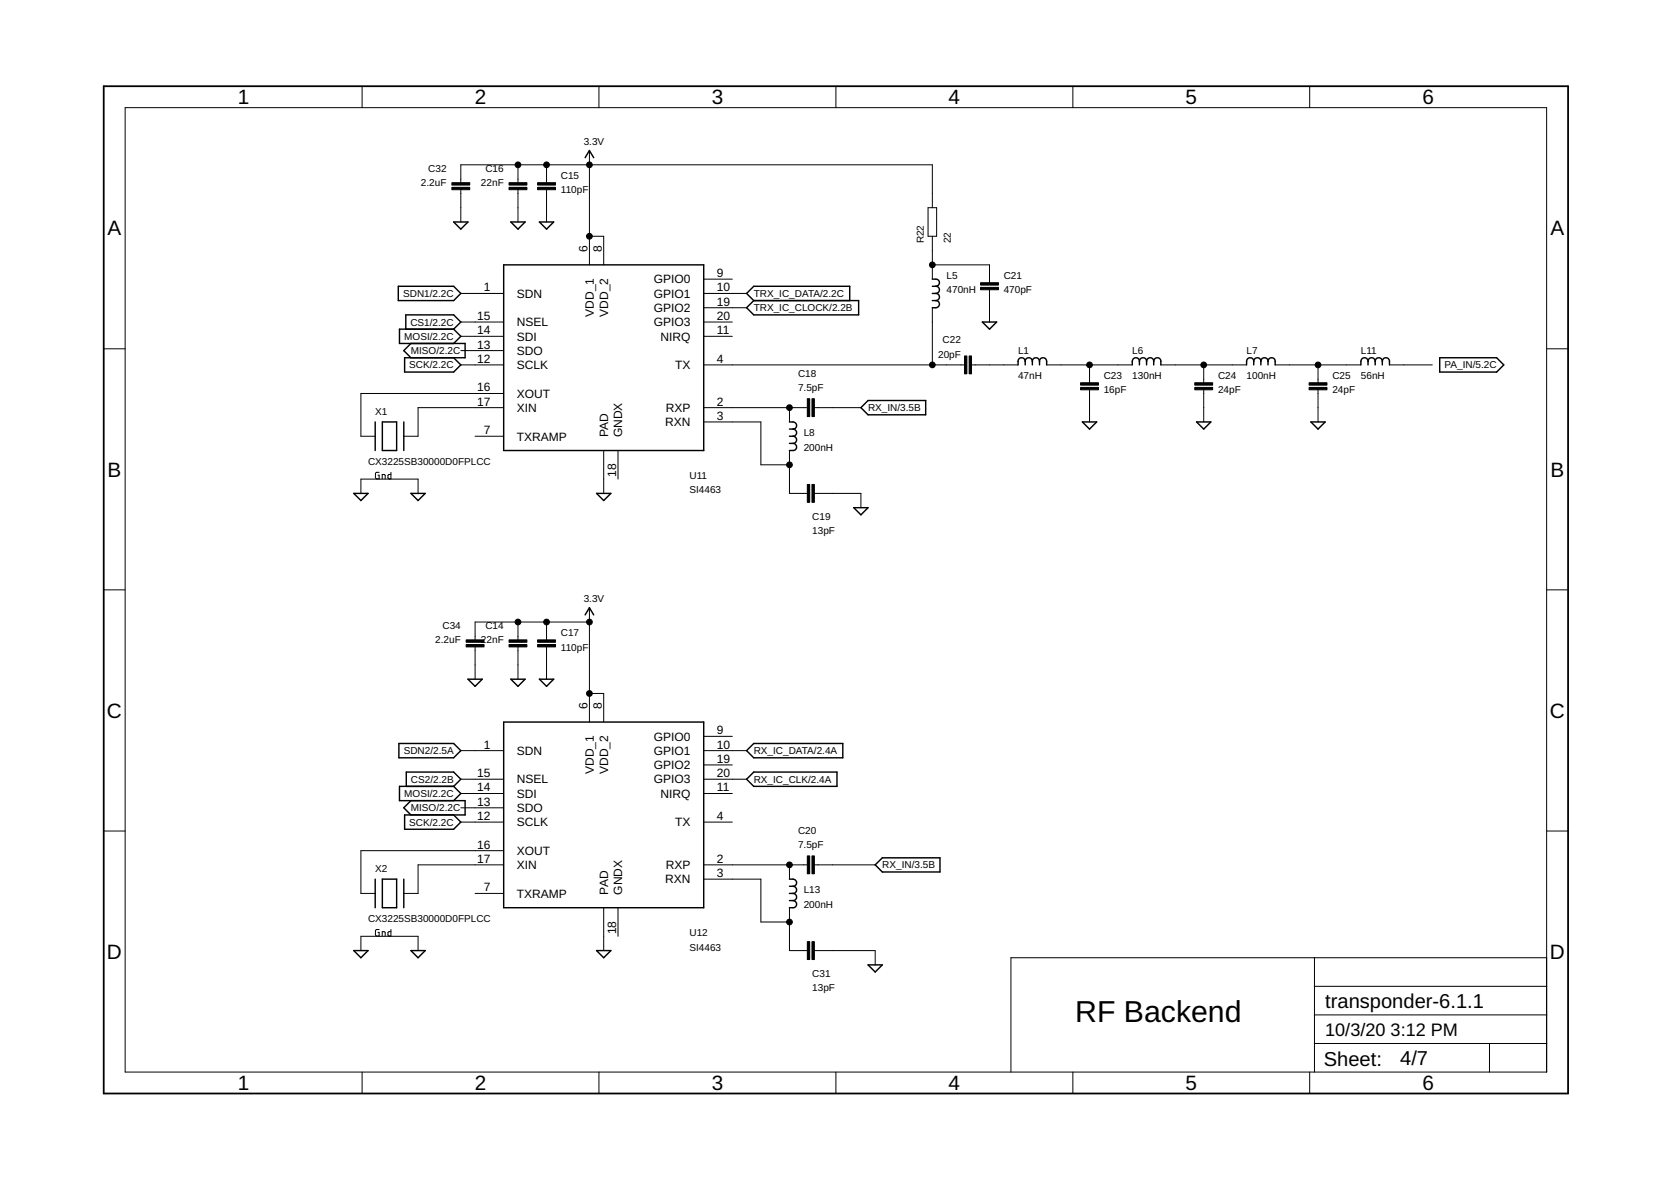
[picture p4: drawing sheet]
<svg xmlns="http://www.w3.org/2000/svg" width="297mm" height="210mm" viewBox="0 0 297 210" stroke-linecap="round" stroke-linejoin="round" font-family="sans-serif">
<g fill="none" stroke="#000" stroke-width=".25">
<path d="M80.6 39.5h2.6l-1.3 1.2zM90.8 39.5h2.5l-1.2 1.2zM95.9 39.5h2.5l-1.2 1.2zM104 28l.8-1.2 .7 1.2M70.8 50.9h9.8l1.3 1.3-1.3 1.2h-9.8zM72.1 58.5v-2.5h8.5l1.3 1.2-1.3 1.3M80.6 58.5h-9.6v2.5h11.7v2.6h-10.8v2.5h8.7l1.3-1.2-1.3-1.3M80.6 58.5l1.3 1.3-1.3 1.2M89.5 47.1h35.6v33h-35.6zM134 53.4h18.6v2.6h-18.6l-1.3-1.3zM134 53.4l-1.3-1.2 1.3-1.3h17v2.5M165.7 49.6h.7a.63 .63 0 0 1 .6 .6 .63 .63 0 0 1-.6 .7"/>
<path d="M165.7 53.4h.7M165.7 50.9h.7M165.7 52.2h.7M166.4 50.9a.63 .63 0 0 1 .6 .6 .63 .63 0 0 1-.6 .7M166.4 52.2a.63 .63 0 0 1 .6 .6 .63 .63 0 0 1-.6 .6M166.4 53.4a.63 .63 0 0 1 .6 .7 .63 .63 0 0 1-.6 .6h-.7M174.6 57.2h2.6l-1.3 1.3zM66.7 75v5.1M68 75h2.5v5.1h-2.5zM71.8 75v5.1M73 61l-1.2 1.3 1.2 1.3M140.3 75h.7a.63 .63 0 0 1 .6 .6 .63 .63 0 0 1-.6 .7"/>
<path d="M140.3 76.3h.7M140.3 77.5h.7M140.3 78.8h.7M141 76.3a.63 .63 0 0 1 .6 .6 .63 .63 0 0 1-.6 .6M141 77.5a.63 .63 0 0 1 .6 .7 .63 .63 0 0 1-.6 .6M141 78.8a.63 .63 0 0 1 .6 .6 .63 .63 0 0 1-.6 .7h-.7M153 72.5l1.3-1.3h10.2v2.5h-10.2zM182.2 64.2a.63 .63 0 0 0-.6-.6 .63 .63 0 0 0-.6 .6v.7M182.2 64.2a.63 .63 0 0 1 .7-.6 .63 .63 0 0 1 .6 .6M182.2 64.2v.7M183.5 64.2a.63 .63 0 0 1 .6-.6 .63 .63 0 0 1 .7 .6M183.5 64.2v.7"/>
<path d="M184.8 64.2a.63 .63 0 0 1 .6-.6 .63 .63 0 0 1 .7 .6v.7M184.8 64.2v.7M192.4 75h2.5l-1.2 1.3zM202.5 64.2a.63 .63 0 0 0-.6-.6 .63 .63 0 0 0-.6 .6v.7M202.5 64.2a.63 .63 0 0 1 .7-.6 .63 .63 0 0 1 .6 .6M202.5 64.2v.7M203.8 64.2a.63 .63 0 0 1 .6-.6 .63 .63 0 0 1 .7 .6M203.8 64.2v.7M205.1 64.2a.63 .63 0 0 1 .6-.6 .63 .63 0 0 1 .7 .6v.7M205.1 64.2v.7M212.7 75h2.5l-1.2 1.3zM222.9 64.2a.63 .63 0 0 0-.7-.6 .63 .63 0 0 0-.6 .6v.7"/>
<path d="M222.9 64.2a.63 .63 0 0 1 .6-.6 .63 .63 0 0 1 .6 .6M222.9 64.2v.7M224.1 64.2a.63 .63 0 0 1 .7-.6 .63 .63 0 0 1 .6 .6M224.1 64.2v.7M225.4 64.2a.63 .63 0 0 1 .6-.6 .63 .63 0 0 1 .7 .6v.7M225.4 64.2v.7M233 75h2.6l-1.3 1.3zM243.2 64.2a.63 .63 0 0 0-.7-.6 .63 .63 0 0 0-.6 .6v.7M243.2 64.2a.63 .63 0 0 1 .6-.6 .63 .63 0 0 1 .7 .6M243.2 64.2v.7M244.5 64.2a.63 .63 0 0 1 .6-.6 .63 .63 0 0 1 .6 .6M244.5 64.2v.7"/>
<path d="M245.7 64.2a.63 .63 0 0 1 .7-.6 .63 .63 0 0 1 .6 .6v.7M245.7 64.2v.7M255.9 63.6h10.1l1.3 1.3-1.3 1.2h-10.1zM62.9 87.7h2.5l-1.2 1.3zM73 87.7h2.6l-1.3 1.3zM106 87.7h2.6l-1.3 1.3zM151.8 90.2h2.5l-1.3 1.3zM104 109.3l.8-1.3 .7 1.3M70.9 132.1h9.7l1.3 1.3-1.3 1.3h-9.7zM72.2 139.8v-2.6h8.4l1.3 1.3-1.3 1.3M80.6 139.8h-9.6v2.5h11.7v2.5h-10.8v2.6h8.7l1.3-1.3-1.3-1.3M80.6 139.8l1.3 1.2-1.3 1.3"/>
<path d="M83.2 120.7h2.5l-1.2 1.3zM89.5 128.3h35.6v33h-35.6zM90.8 120.7h2.5l-1.2 1.3zM95.9 120.7h2.5l-1.2 1.3zM132.7 133.4l1.3-1.3h15.8v2.6h-15.8zM132.7 138.5l1.3-1.3h14.8v2.6h-14.8zM66.7 156.3v5M68 156.3h2.5v5h-2.5zM71.8 156.3v5M73 142.3l-1.2 1.3 1.2 1.2M140.3 156.3h.7a.63 .63 0 0 1 .6 .6 .63 .63 0 0 1-.6 .6M140.3 157.5h.7"/>
<path d="M140.3 158.8h.7M141 157.5a.63 .63 0 0 1 .6 .7 .63 .63 0 0 1-.6 .6M141 158.8a.63 .63 0 0 1 .6 .6 .63 .63 0 0 1-.6 .7M155.6 153.7l1.2-1.2h10.3v2.5h-10.3zM62.9 169h2.5l-1.2 1.2zM73 169h2.6l-1.3 1.2zM106 169h2.6l-1.3 1.2zM140.3 160.1h.7M141 160.1a.63 .63 0 0 1 .6 .6 .63 .63 0 0 1-.6 .6h-.7M154.3 171.5h2.5l-1.2 1.3z"/>
</g>
<g fill="none" stroke="#000" stroke-width=".18">
<path d="M22.2 19.1h252.7v171.4h-252.7zM64.4 15.3v3.8M106.5 15.3v3.8M148.6 15.3v3.8M190.7 15.3v3.8M232.8 15.3v3.8M81.9 32.5v-3.2h83.8v7.6M81.9 33.7v5.8M92.1 29.3v3.2M92.1 33.7v5.8M97.2 29.3v3.2M97.2 33.7v5.8"/>
<path d="M104.8 26.8v20.3M165 36.9h1.5v5.1h-1.5zM81.9 52.2h7.6M81.9 57.2h7.6M81.9 59.8h7.6M104.8 42h2.5v5.1M125.1 52.2h7.6M125.1 49.6h5.1M125.1 57.2h5.1M125.1 54.7h7.6M125.1 59.8h5.1M165.7 42v7.6"/>
<path d="M165.7 54.7v10.2M165.7 47.1h10.2v3.1M175.9 51.5v5.7M18.4 62h3.8M81.9 64.9h7.6M81.9 62.3h7.6M84.5 77.5h5M89.5 72.5h-15.2v5h-2.5M89.5 69.9h-25.3v7.6h2.5M125.1 72.5h18.4M125.1 75h10.2v7.6h5M125.1 64.9h46.3"/>
<path d="M140.3 72.5v2.5M144.8 72.5h8.2M172.7 64.9h8.3M186.1 64.9h15.2M193.7 64.9v3.1M193.7 69.3v5.7M206.4 64.9h15.2M214 64.9v3.1M214 69.3v5.7M226.7 64.9h15.2M234.3 64.9v3.1M234.3 69.3v5.7"/>
<path d="M247 64.9h7.6M274.9 62h3.8M64.2 87.7v-2.5h10.1v2.5M67.4 83.9l-.6 .2-.1 .8 .2 .2h.5v-.6h-.2M67.9 85.1v-.8l.5 .1 .1 .7M69.5 83.9v1.2h-.4l-.1-.2v-.5l.5-.1M107.3 80.1v7.6M109.9 80.1v5.1M140.3 80.1v7.6h3.2M144.8 87.7h8.2v2.5M18.4 104.8h3.8M84.5 115v5.7"/>
<path d="M92.1 110.6v3.1M92.1 115v5.7M97.2 110.6v3.1M97.2 115v5.7M104.8 108v20.3M104.8 110.6h-20.3v3.1M274.9 104.8h3.8M81.9 133.4h7.6M81.9 138.5h7.6M104.8 123.3h2.5v5M125.1 133.4h7.6M125.1 130.9h5.1"/>
<path d="M125.1 138.5h7.6M125.1 136h5.1M18.4 147.7h3.8M81.9 146.1h7.6M81.9 141h7.6M81.9 143.6h7.6M84.5 158.8h5M89.5 153.7h-15.2v5.1h-2.5M89.5 151.2h-25.3v7.6h2.5M125.1 153.7h18.4M125.1 156.3h10.2v7.6h5M125.1 146.1h5.1"/>
<path d="M125.1 141h5.1M140.3 153.7v2.6M144.8 153.7h10.8M274.9 147.7h3.8M64.2 169v-2.6h10.1v2.6M67.4 165.2l-.6 .1-.1 .8 .2 .2 .5 .1v-.7h-.2M67.9 166.4v-.8l.5 .1 .1 .7M69.5 165.2v1.2l-.4-.1-.1-.1v-.5l.5-.1M107.3 161.3v7.7M109.9 161.3v5.1M140.3 161.3v7.7h3.2M144.8 169h10.8v2.5"/>
<path d="M233.7 170.2v20.3M233.7 175.3h41.2M274.9 170.2h-95.2v20.3M64.4 190.5v3.9M106.5 190.5v3.9M148.6 190.5v3.9M190.7 190.5v3.9M232.8 190.5v3.9M233.7 185.5h41.2M233.7 180.4h41.2M264.8 185.5v5"/>
</g>
<path d="M18.4 15.3h260.3v179.1h-260.3z" fill="none" stroke="#000" stroke-width=".32"/>
<g fill="#000" stroke="#000" stroke-width=".18">
<path d="M80.3 32.5h3.2v.4h-3.2zM80.3 33.3h3.2v.4h-3.2zM90.5 32.5h3.2v.4h-3.2zM90.5 33.3h3.2v.4h-3.2zM95.6 32.5h3.1v.4h-3.1zM95.6 33.3h3.1v.4h-3.1zM174.3 50.2h3.2v.5h-3.2zM174.3 51.1h3.2v.4h-3.2zM143.5 70.9h.4v3.1h-.4zM144.3 70.9h.5v3.1h-.5zM171.4 63.3h.5v3.1h-.5zM172.3 63.3h.4v3.1h-.4z"/>
<path d="M192.1 68h3.2v.5h-3.2zM192.1 68.9h3.2v.4h-3.2zM212.4 68h3.2v.5h-3.2zM212.4 68.9h3.2v.4h-3.2zM232.7 68h3.2v.5h-3.2zM232.7 68.9h3.2v.4h-3.2zM143.5 86.1h.4v3.2h-.4zM144.3 86.1h.5v3.2h-.5zM82.9 113.7h3.1v.5h-3.1zM82.9 114.6h3.1v.4h-3.1zM90.5 113.7h3.2v.5h-3.2zM90.5 114.6h3.2v.4h-3.2z"/>
<path d="M95.6 113.7h3.1v.5h-3.1zM95.6 114.6h3.1v.4h-3.1zM143.5 152.1h.4v3.2h-.4zM144.3 152.1h.5v3.2h-.5zM143.5 167.4h.4v3.1h-.4zM144.3 167.4h.5v3.1h-.5z"/>
</g>
<g fill="#000" stroke="#000" stroke-width=".18">
<circle cx="92.1" cy="29.3" r=".51"/>
<circle cx="97.2" cy="29.3" r=".51"/>
<circle cx="104.8" cy="29.3" r=".51"/>
<circle cx="104.8" cy="42" r=".51"/>
<circle cx="165.7" cy="47.1" r=".51"/>
<circle cx="140.3" cy="72.5" r=".51"/>
<circle cx="165.7" cy="64.9" r=".51"/>
<circle cx="193.7" cy="64.9" r=".51"/>
<circle cx="214" cy="64.9" r=".51"/>
<circle cx="234.3" cy="64.9" r=".51"/>
<circle cx="140.3" cy="82.6" r=".51"/>
<circle cx="92.1" cy="110.6" r=".51"/>
<circle cx="97.2" cy="110.6" r=".51"/>
<circle cx="104.8" cy="110.6" r=".51"/>
<circle cx="104.8" cy="123.3" r=".51"/>
<circle cx="140.3" cy="153.7" r=".51"/>
<circle cx="140.3" cy="163.9" r=".51"/>
</g>
<text font-size="5.4" x="191.1" y="181.7">RF Backend</text>
<g font-size="3.7">
<text x="42.3" y="18.5">1</text>
<text x="84.4" y="18.5">2</text>
<text x="126.5" y="18.5">3</text>
<text x="168.6" y="18.5">4</text>
<text x="210.7" y="18.5">5</text>
<text x="252.9" y="18.5">6</text>
<text x="19.1" y="41.9">A</text>
<text x="275.6" y="41.9">A</text>
<text x="19.1" y="84.7">B</text>
<text x="275.6" y="84.7">B</text>
<text x="19" y="127.6">C</text>
<text x="275.5" y="127.6">C</text>
<text x="19" y="170.4">D</text>
<text x="275.5" y="170.4">D</text>
<text x="42.3" y="193.7">1</text>
<text x="84.4" y="193.7">2</text>
<text x="126.5" y="193.7">3</text>
<text x="168.6" y="193.7">4</text>
<text x="210.7" y="193.7">5</text>
<text x="252.9" y="193.7">6</text>
</g>
<g font-size="3.6">
<text x="235.6" y="179.1">transponder-6.1.1</text>
<text x="235.3" y="189.4">Sheet:</text>
<text x="248.9" y="189.3">4/7</text>
</g>
<g font-size="3.2">
<text x="235.6" y="184.2">10/3/20</text>
<text x="247.2" y="184.2">3:12 PM</text>
</g>
<g font-size="2.1">
<text x="104.4" y="44.7" transform="rotate(-90 104.4 44.7)">6</text>
<text x="107" y="44.7" transform="rotate(-90 107 44.7)">8</text>
<text x="86" y="51.8">1</text>
<text x="91.9" y="52.9">SDN</text>
<text x="116.2" y="50.4">GPIO0</text>
<text x="116.2" y="52.9">GPIO1</text>
<text x="127.4" y="49.3">9</text>
<text x="127.4" y="51.8">10</text>
<text x="84.8" y="56.9">15</text>
<text x="84.8" y="59.4">14</text>
<text x="91.9" y="58">NSEL</text>
<text x="105.5" y="56.3" transform="rotate(-90 105.5 56.3)">VDD_1</text>
<text x="108.1" y="56.3" transform="rotate(-90 108.1 56.3)">VDD_2</text>
<text x="116.2" y="58">GPIO3</text>
<text x="116.2" y="55.5">GPIO2</text>
<text x="127.4" y="56.9">20</text>
<text x="127.4" y="54.3">19</text>
<text x="127.4" y="59.4">11</text>
<text x="84.8" y="62">13</text>
<text x="84.8" y="64.5">12</text>
<text x="91.9" y="60.5">SDI</text>
<text x="91.9" y="63.1">SDO</text>
<text x="91.9" y="65.6">SCLK</text>
<text x="117.4" y="60.5">NIRQ</text>
<text x="120" y="65.6">TX</text>
<text x="127.4" y="64.5">4</text>
<text x="84.8" y="69.6">16</text>
<text x="91.9" y="70.7">XOUT</text>
<text x="84.8" y="72.1">17</text>
<text x="86" y="77.2">7</text>
<text x="91.9" y="73.2">XIN</text>
<text x="108.1" y="77.7" transform="rotate(-90 108.1 77.7)">PAD</text>
<text x="110.6" y="77.7" transform="rotate(-90 110.6 77.7)">GNDX</text>
<text x="118.3" y="75.8">RXN</text>
<text x="118.4" y="73.2">RXP</text>
<text x="127.4" y="72.1">2</text>
<text x="127.4" y="74.6">3</text>
<text x="91.9" y="78.3">TXRAMP</text>
<text x="109.5" y="84.8" transform="rotate(-90 109.5 84.8)">18</text>
<text x="104.4" y="126" transform="rotate(-90 104.4 126)">6</text>
<text x="107" y="126" transform="rotate(-90 107 126)">8</text>
<text x="116.2" y="131.6">GPIO0</text>
<text x="127.4" y="130.5">9</text>
<text x="86" y="133.1">1</text>
<text x="91.9" y="134.2">SDN</text>
<text x="105.5" y="137.6" transform="rotate(-90 105.5 137.6)">VDD_1</text>
<text x="108.1" y="137.6" transform="rotate(-90 108.1 137.6)">VDD_2</text>
<text x="116.2" y="134.2">GPIO1</text>
<text x="116.2" y="136.7">GPIO2</text>
<text x="127.4" y="133.1">10</text>
<text x="127.4" y="135.6">19</text>
<text x="84.8" y="138.1">15</text>
<text x="84.8" y="140.7">14</text>
<text x="84.8" y="143.2">13</text>
<text x="91.9" y="139.2">NSEL</text>
<text x="91.9" y="141.8">SDI</text>
<text x="116.2" y="139.2">GPIO3</text>
<text x="117.4" y="141.8">NIRQ</text>
<text x="127.4" y="138.1">20</text>
<text x="127.4" y="140.7">11</text>
<text x="84.8" y="145.7">12</text>
<text x="91.9" y="144.3">SDO</text>
<text x="91.9" y="146.9">SCLK</text>
<text x="120" y="146.9">TX</text>
<text x="127.4" y="145.7">4</text>
<text x="84.8" y="153.4">17</text>
<text x="84.8" y="150.8">16</text>
<text x="91.9" y="154.5">XIN</text>
<text x="91.9" y="151.9">XOUT</text>
<text x="118.4" y="154.5">RXP</text>
<text x="127.4" y="153.4">2</text>
<text x="127.4" y="155.9">3</text>
<text x="86" y="158.4">7</text>
<text x="91.9" y="159.6">TXRAMP</text>
<text x="108.1" y="159" transform="rotate(-90 108.1 159)">PAD</text>
<text x="110.6" y="159" transform="rotate(-90 110.6 159)">GNDX</text>
<text x="118.3" y="157">RXN</text>
<text x="109.5" y="166" transform="rotate(-90 109.5 166)">18</text>
</g>
<g font-size="1.8">
<text x="103.8" y="25.7">3.3V</text>
<text x="74.8" y="33.1">2.2uF</text>
<text x="76.1" y="30.6">C32</text>
<text x="85.5" y="33.1">22nF</text>
<text x="86.3" y="30.6">C16</text>
<text x="99.7" y="34.4">110pF</text>
<text x="99.7" y="31.8">C15</text>
<text x="164.2" y="43.3" transform="rotate(-90 164.2 43.3)">R22</text>
<text x="169" y="43.3" transform="rotate(-90 169 43.3)">22</text>
<text x="71.7" y="52.8">SDN1/2.2C</text>
<text x="134" y="52.8">TRX_IC_DATA/2.2C</text>
<text x="168.3" y="52.1">470nH</text>
<text x="168.3" y="49.6">L5</text>
<text x="178.4" y="52.1">470pF</text>
<text x="178.4" y="49.6">C21</text>
<text x="73" y="57.9">CS1/2.2C</text>
<text x="134" y="55.3">TRX_IC_CLOCK/2.2B</text>
<text x="71.9" y="60.4">MOSI/2.2C</text>
<text x="72.8" y="65.5">SCK/2.2C</text>
<text x="73" y="62.9">MISO/2.2C</text>
<text x="166.8" y="63.6">20pF</text>
<text x="167.5" y="61">C22</text>
<text x="181" y="62.9">L1</text>
<text x="201.3" y="62.9">L6</text>
<text x="221.6" y="62.9">L7</text>
<text x="241.9" y="62.9">L11</text>
<text x="256.8" y="65.5">PA_IN/5.2C</text>
<text x="141.9" y="69.5">7.5pF</text>
<text x="141.9" y="67">C18</text>
<text x="181" y="67.4">47nH</text>
<text x="196.2" y="69.9">16pF</text>
<text x="196.2" y="67.4">C23</text>
<text x="201.3" y="67.4">130nH</text>
<text x="216.5" y="69.9">24pF</text>
<text x="216.5" y="67.4">C24</text>
<text x="221.6" y="67.4">100nH</text>
<text x="236.8" y="69.9">24pF</text>
<text x="236.8" y="67.4">C25</text>
<text x="241.9" y="67.4">56nH</text>
<text x="66.7" y="73.7">X1</text>
<text x="142.9" y="77.5">L8</text>
<text x="154.3" y="73.1">RX_IN/3.5B</text>
<text x="65.4" y="82.6">CX3225SB30000D0FPLCC</text>
<text x="142.9" y="80.1">200nH</text>
<text x="122.6" y="87.7">SI4463</text>
<text x="122.6" y="85.2">U11</text>
<text x="144.4" y="94.9">13pF</text>
<text x="144.4" y="92.4">C19</text>
<text x="103.8" y="107">3.3V</text>
<text x="78.7" y="111.8">C34</text>
<text x="86.3" y="111.8">C14</text>
<text x="99.7" y="113.1">C17</text>
<text x="77.4" y="114.4">2.2uF</text>
<text x="85.5" y="114.4">22nF</text>
<text x="99.7" y="115.6">110pF</text>
<text x="71.8" y="134">SDN2/2.5A</text>
<text x="134" y="134">RX_IC_DATA/2.4A</text>
<text x="71.9" y="141.7">MOSI/2.2C</text>
<text x="73.1" y="139.1">CS2/2.2B</text>
<text x="134" y="139.1">RX_IC_CLK/2.4A</text>
<text x="72.8" y="146.7">SCK/2.2C</text>
<text x="73" y="144.2">MISO/2.2C</text>
<text x="141.9" y="148.3">C20</text>
<text x="66.7" y="155">X2</text>
<text x="141.9" y="150.8">7.5pF</text>
<text x="156.8" y="154.4">RX_IN/3.5B</text>
<text x="142.9" y="161.3">200nH</text>
<text x="142.9" y="158.8">L13</text>
<text x="65.4" y="163.9">CX3225SB30000D0FPLCC</text>
<text x="122.6" y="166.4">U12</text>
<text x="122.6" y="169">SI4463</text>
<text x="144.4" y="173.7">C31</text>
<text x="144.4" y="176.2">13pF</text>
</g>
</svg>
